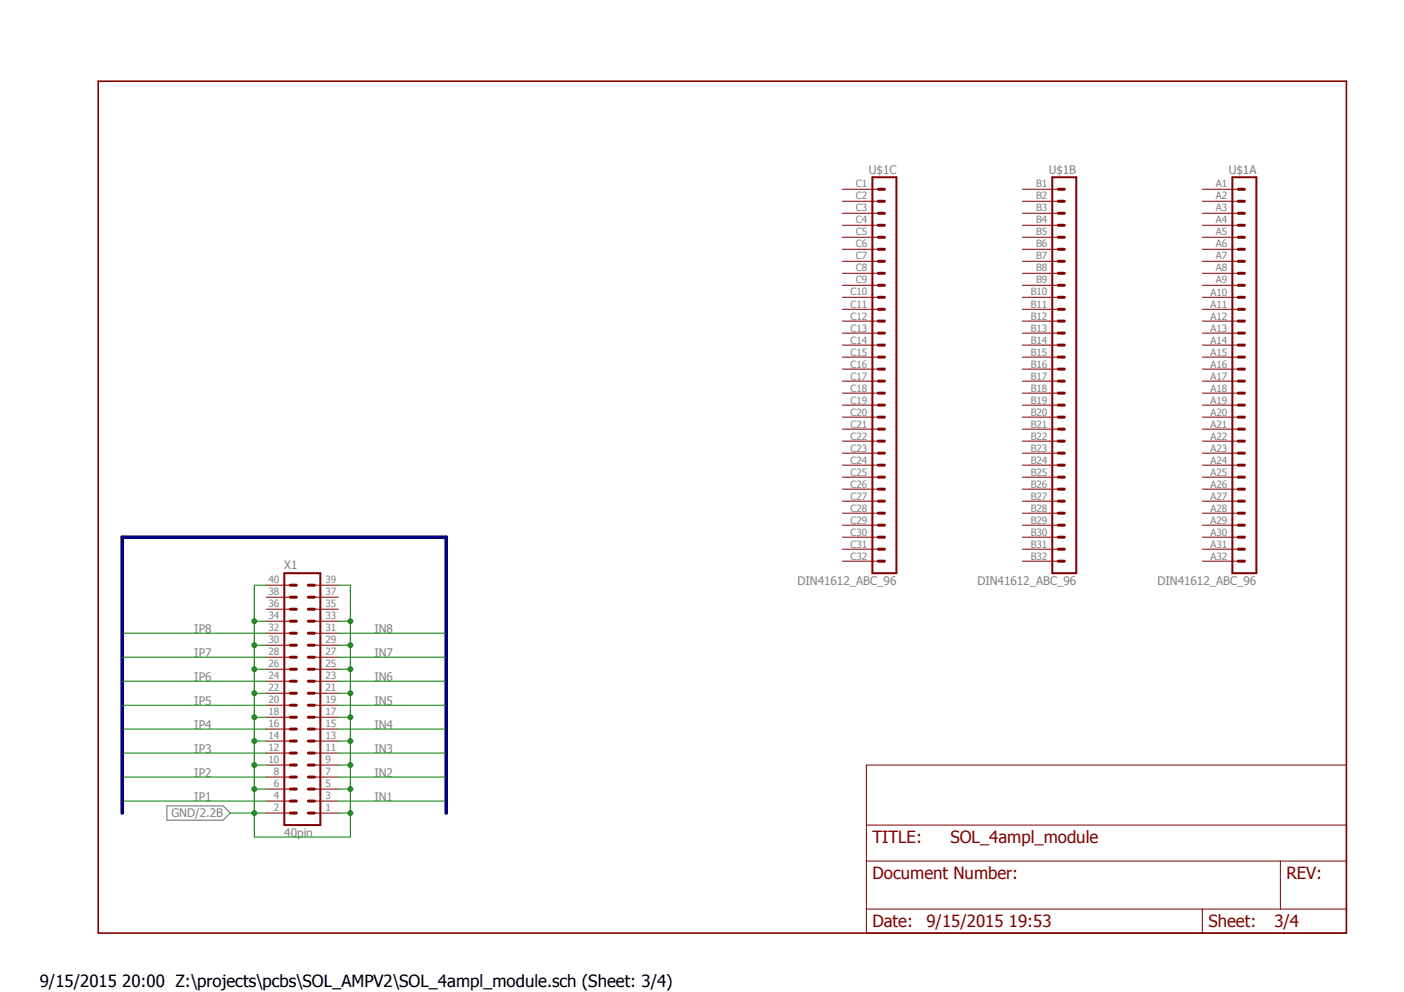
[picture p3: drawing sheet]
<svg xmlns="http://www.w3.org/2000/svg" width="297mm" height="210mm" viewBox="0 0 297 210" stroke-linecap="round" stroke-linejoin="round" font-family="sans-serif">
<path d="M20.3 16.8l264.9 181.2M285.2 16.8l-264.9 181.2" fill="none" stroke="#fff" stroke-width=".21"/>
<path d="M35.3 170.5h11.9l1.5 1.5-1.5 1.6h-11.9z" fill="none" stroke="#808080" stroke-width=".25"/>
<path d="M184.6 37.5h5v83.8h-5zM222.6 37.5h5.1v83.8h-5.1zM260.7 37.5h5.1v83.8h-5.1zM60.2 121.3h7.6v53.3h-7.6z" fill="none" stroke="#800000" stroke-width=".42"/>
<g fill="none" stroke="#800000" stroke-width=".63">
<path d="M185.8 57.8h1.3M185.8 55.3h1.3M185.8 52.7h1.3M185.8 50.2h1.3M185.8 47.7h1.3M185.8 45.1h1.3M185.8 42.6h1.3M185.8 40h1.3M223.9 57.8h1.3M223.9 55.3h1.3M223.9 52.7h1.3M223.9 50.2h1.3"/>
<path d="M223.9 47.7h1.3M223.9 45.1h1.3M223.9 42.6h1.3M223.9 40h1.3M262 57.8h1.3M262 55.3h1.3M262 52.7h1.3M262 50.2h1.3M262 47.7h1.3M262 45.1h1.3M262 42.6h1.3M262 40h1.3"/>
<path d="M185.8 78.1h1.3M185.8 75.6h1.3M185.8 73h1.3M185.8 70.5h1.3M185.8 67.9h1.3M185.8 65.4h1.3M185.8 62.9h1.3M185.8 60.4h1.3M223.9 78.1h1.3M223.9 75.6h1.3M223.9 73h1.3M223.9 70.5h1.3"/>
<path d="M223.9 67.9h1.3M223.9 65.4h1.3M223.9 62.9h1.3M223.9 60.4h1.3M262 78.1h1.3M262 75.6h1.3M262 73h1.3M262 70.5h1.3M262 67.9h1.3M262 65.4h1.3M262 62.9h1.3M262 60.4h1.3"/>
<path d="M185.8 98.4h1.3M185.8 95.9h1.3M185.8 93.3h1.3M185.8 90.8h1.3M185.8 88.3h1.3M185.8 85.7h1.3M185.8 83.2h1.3M185.8 80.6h1.3M223.9 98.4h1.3M223.9 95.9h1.3M223.9 93.3h1.3M223.9 90.8h1.3"/>
<path d="M223.9 88.3h1.3M223.9 85.7h1.3M223.9 83.2h1.3M223.9 80.6h1.3M262 98.4h1.3M262 95.9h1.3M262 93.3h1.3M262 90.8h1.3M262 88.3h1.3M262 85.7h1.3M262 83.2h1.3M262 80.6h1.3"/>
<path d="M185.8 118.7h1.3M185.8 116.2h1.3M185.8 113.7h1.3M185.8 111.1h1.3M185.8 108.6h1.3M185.8 106h1.3M185.8 103.5h1.3M185.8 101h1.3M223.9 118.7h1.3M223.9 116.2h1.3M223.9 113.7h1.3M223.9 111.1h1.3"/>
<path d="M223.9 108.6h1.3M223.9 106h1.3M223.9 103.5h1.3M223.9 101h1.3M262 118.7h1.3M262 116.2h1.3M262 113.7h1.3M262 111.1h1.3M262 108.6h1.3M262 106h1.3M262 103.5h1.3M262 101h1.3"/>
<path d="M61.4 139.1h1.3M61.4 136.5h1.3M61.4 134h1.3M61.4 131.4h1.3M61.4 128.9h1.3M61.4 126.4h1.3M61.4 123.8h1.3M65.2 139.1h1.3M65.2 136.5h1.3M65.2 134h1.3M65.2 131.4h1.3M65.2 128.9h1.3"/>
<path d="M65.2 126.4h1.3M65.2 123.8h1.3M61.4 159.3h1.3M61.4 156.8h1.3M61.4 154.3h1.3M61.4 151.8h1.3M61.4 149.2h1.3M61.4 146.7h1.3M61.4 144.1h1.3M61.4 141.6h1.3M65.2 159.3h1.3M65.2 156.8h1.3"/>
<path d="M65.2 154.3h1.3M65.2 151.8h1.3M65.2 149.2h1.3M65.2 146.7h1.3M65.2 144.1h1.3M65.2 141.6h1.3M61.4 161.9h1.3M61.4 164.4h1.3M61.4 167h1.3M61.4 169.5h1.3M61.4 172h1.3M65.2 161.9h1.3"/>
<path d="M65.2 164.4h1.3M65.2 167h1.3M65.2 169.5h1.3M65.2 172h1.3"/>
</g>
<g fill="none" stroke="#800000" stroke-width=".21">
<path d="M178.2 40h7.6M178.2 42.6h7.6M178.2 45.1h7.6M178.2 47.7h7.6M178.2 50.2h7.6M178.2 52.7h7.6M178.2 55.3h7.6M178.2 57.8h7.6M216.3 40h7.6M216.3 42.6h7.6M216.3 45.1h7.6M216.3 47.7h7.6"/>
<path d="M216.3 50.2h7.6M216.3 52.7h7.6M216.3 55.3h7.6M216.3 57.8h7.6M254.4 40h7.6M254.4 42.6h7.6M254.4 45.1h7.6M254.4 47.7h7.6M254.4 50.2h7.6M254.4 52.7h7.6M254.4 55.3h7.6M254.4 57.8h7.6"/>
<path d="M178.2 60.4h7.6M178.2 62.9h7.6M178.2 65.4h7.6M178.2 67.9h7.6M178.2 70.5h7.6M178.2 73h7.6M178.2 75.6h7.6M178.2 78.1h7.6M216.3 60.4h7.6M216.3 62.9h7.6M216.3 65.4h7.6M216.3 67.9h7.6"/>
<path d="M216.3 70.5h7.6M216.3 73h7.6M216.3 75.6h7.6M216.3 78.1h7.6M254.4 60.4h7.6M254.4 62.9h7.6M254.4 65.4h7.6M254.4 67.9h7.6M254.4 70.5h7.6M254.4 73h7.6M254.4 75.6h7.6M254.4 78.1h7.6"/>
<path d="M178.2 80.6h7.6M178.2 83.2h7.6M178.2 85.7h7.6M178.2 88.3h7.6M178.2 90.8h7.6M178.2 93.3h7.6M178.2 95.9h7.6M178.2 98.4h7.6M216.3 80.6h7.6M216.3 83.2h7.6M216.3 85.7h7.6M216.3 88.3h7.6"/>
<path d="M216.3 90.8h7.6M216.3 93.3h7.6M216.3 95.9h7.6M216.3 98.4h7.6M254.4 80.6h7.6M254.4 83.2h7.6M254.4 85.7h7.6M254.4 88.3h7.6M254.4 90.8h7.6M254.4 93.3h7.6M254.4 95.9h7.6M254.4 98.4h7.6"/>
<path d="M178.2 101h7.6M178.2 103.5h7.6M178.2 106h7.6M178.2 108.6h7.6M178.2 111.1h7.6M178.2 113.7h7.6M178.2 116.2h7.6M178.2 118.7h7.6M216.3 101h7.6M216.3 103.5h7.6M216.3 106h7.6M216.3 108.6h7.6"/>
<path d="M216.3 111.1h7.6M216.3 113.7h7.6M216.3 116.2h7.6M216.3 118.7h7.6M254.4 101h7.6M254.4 103.5h7.6M254.4 106h7.6M254.4 108.6h7.6M254.4 111.1h7.6M254.4 113.7h7.6M254.4 116.2h7.6M254.4 118.7h7.6"/>
<path d="M56.3 139.1h5.1M56.3 136.5h5.1M56.3 134h5.1M56.3 131.4h5.1M56.3 128.9h5.1M56.3 126.4h5.1M56.3 123.8h5.1M66.5 139.1h5.1M66.5 136.5h5.1M66.5 134h5.1M66.5 131.4h5.1M66.5 128.9h5.1"/>
<path d="M66.5 126.4h5.1M66.5 123.8h5.1M56.3 159.3h5.1M56.3 156.8h5.1M56.3 154.3h5.1M56.3 151.8h5.1M56.3 149.2h5.1M56.3 146.7h5.1M56.3 144.1h5.1M56.3 141.6h5.1M66.5 159.3h5.1M66.5 156.8h5.1"/>
<path d="M66.5 154.3h5.1M66.5 151.8h5.1M66.5 149.2h5.1M66.5 146.7h5.1M66.5 144.1h5.1M66.5 141.6h5.1M56.3 172h5.1M56.3 169.5h5.1M56.3 167h5.1M56.3 164.4h5.1M56.3 161.9h5.1M66.5 172h5.1"/>
<path d="M66.5 169.5h5.1M66.5 167h5.1M66.5 164.4h5.1M66.5 161.9h5.1M183.3 161.9h101.6v35.5h-101.6zM183.3 174.6h101.6M183.3 182.2h101.6M183.3 192.4h101.6M254.4 192.4v5M270.9 182.2v10.2"/>
</g>
<path d="M20.8 17.2h264.1v180.2h-264.1z" fill="none" stroke="#800000" stroke-width=".34"/>
<path d="M25.9 172v-58.3h68.5v58.3" fill="none" stroke="#000080" stroke-width=".76"/>
<path d="M53.8 172h2.5" fill="none" stroke="#008000" stroke-width=".21"/>
<circle cx="53.8" cy="172" r=".51" fill="#008000"/>
<g fill="none" stroke="#008000" stroke-width=".21">
<path d="M56.3 123.8h-2.5v53.3h20.3v-53.3h-2.5M48.7 172h5.1M53.8 167h2.5"/>
<circle cx="53.8" cy="172" r=".51"/>
</g>
<circle cx="53.8" cy="167" r=".51" fill="#008000"/>
<g fill="none" stroke="#008000" stroke-width=".21">
<path d="M53.8 161.9h2.5"/>
<circle cx="53.8" cy="167" r=".51"/>
</g>
<circle cx="53.8" cy="161.9" r=".51" fill="#008000"/>
<g fill="none" stroke="#008000" stroke-width=".21">
<path d="M53.8 156.8h2.5"/>
<circle cx="53.8" cy="161.9" r=".51"/>
</g>
<circle cx="53.8" cy="156.8" r=".51" fill="#008000"/>
<g fill="none" stroke="#008000" stroke-width=".21">
<path d="M53.8 151.8h2.5"/>
<circle cx="53.8" cy="156.8" r=".51"/>
</g>
<circle cx="53.8" cy="151.8" r=".51" fill="#008000"/>
<g fill="none" stroke="#008000" stroke-width=".21">
<path d="M53.8 146.7h2.5"/>
<circle cx="53.8" cy="151.8" r=".51"/>
</g>
<circle cx="53.8" cy="146.7" r=".51" fill="#008000"/>
<g fill="none" stroke="#008000" stroke-width=".21">
<path d="M53.8 141.6h2.5"/>
<circle cx="53.8" cy="146.7" r=".51"/>
</g>
<circle cx="53.8" cy="141.6" r=".51" fill="#008000"/>
<g fill="none" stroke="#008000" stroke-width=".21">
<path d="M53.8 136.5h2.5"/>
<circle cx="53.8" cy="141.6" r=".51"/>
</g>
<circle cx="53.8" cy="136.5" r=".51" fill="#008000"/>
<g fill="none" stroke="#008000" stroke-width=".21">
<path d="M53.8 131.4h2.5"/>
<circle cx="53.8" cy="136.5" r=".51"/>
</g>
<circle cx="53.8" cy="131.4" r=".51" fill="#008000"/>
<g fill="none" stroke="#008000" stroke-width=".21">
<path d="M71.6 131.4h2.5"/>
<circle cx="53.8" cy="131.4" r=".51"/>
</g>
<circle cx="74.1" cy="131.4" r=".51" fill="#008000"/>
<g fill="none" stroke="#008000" stroke-width=".21">
<path d="M71.6 136.5h2.5"/>
<circle cx="74.1" cy="131.4" r=".51"/>
</g>
<circle cx="74.1" cy="136.5" r=".51" fill="#008000"/>
<g fill="none" stroke="#008000" stroke-width=".21">
<path d="M71.6 141.6h2.5"/>
<circle cx="74.1" cy="136.5" r=".51"/>
</g>
<circle cx="74.1" cy="141.6" r=".51" fill="#008000"/>
<g fill="none" stroke="#008000" stroke-width=".21">
<path d="M71.6 146.7h2.5"/>
<circle cx="74.1" cy="141.6" r=".51"/>
</g>
<circle cx="74.1" cy="146.7" r=".51" fill="#008000"/>
<g fill="none" stroke="#008000" stroke-width=".21">
<path d="M71.6 151.8h2.5"/>
<circle cx="74.1" cy="146.7" r=".51"/>
</g>
<circle cx="74.1" cy="151.8" r=".51" fill="#008000"/>
<g fill="none" stroke="#008000" stroke-width=".21">
<path d="M71.6 156.8h2.5"/>
<circle cx="74.1" cy="151.8" r=".51"/>
</g>
<circle cx="74.1" cy="156.8" r=".51" fill="#008000"/>
<g fill="none" stroke="#008000" stroke-width=".21">
<path d="M71.6 161.9h2.5"/>
<circle cx="74.1" cy="156.8" r=".51"/>
</g>
<circle cx="74.1" cy="161.9" r=".51" fill="#008000"/>
<g fill="none" stroke="#008000" stroke-width=".21">
<path d="M71.6 167h2.5"/>
<circle cx="74.1" cy="161.9" r=".51"/>
</g>
<circle cx="74.1" cy="167" r=".51" fill="#008000"/>
<g fill="none" stroke="#008000" stroke-width=".21">
<path d="M71.6 172h2.5"/>
<circle cx="74.1" cy="167" r=".51"/>
</g>
<circle cx="74.1" cy="172" r=".51" fill="#008000"/>
<g fill="none" stroke="#008000" stroke-width=".21">
<path d="M25.9 134h30.4M25.9 139.1h30.4M71.6 134h22.8M71.6 139.1h22.8M25.9 144.1h30.4M25.9 149.2h30.4M25.9 154.3h30.4M25.9 159.3h30.4M71.6 144.1h22.8M71.6 149.2h22.8M71.6 154.3h22.8M71.6 159.3h22.8"/>
<path d="M25.9 164.4h30.4M25.9 169.5h30.4M71.6 164.4h22.8M71.6 169.5h22.8"/>
<circle cx="74.1" cy="172" r=".51"/>
</g>
<g font-size="3.6" fill="#800000">
<text x="184.6" y="178.4">TITLE:</text>
<text x="201.1" y="178.4">SOL_4ampl_module</text>
<text x="184.6" y="186">Document Number:</text>
<text x="272.2" y="186">REV:</text>
<text x="184.6" y="196.2">Date:</text>
<text x="196" y="196.2">9/15/2015 19:53</text>
<text x="255.6" y="196.2">Sheet:</text>
<text x="269.6" y="196.2">3/4</text>
</g>
<text font-size="3.6" x="8.4" y="208.9">9/15/2015 20:00 Z:\projects\pcbs\SOL_AMPV2\SOL_4ampl_module.sch (Sheet: 3/4)</text>
<g font-size="2.5" fill="#808080">
<text x="183.8" y="36.7">U$1C</text>
<text x="221.9" y="36.7">U$1B</text>
<text x="260" y="36.7">U$1A</text>
<text x="60.2" y="120.4">X1</text>
<text x="168.7" y="123.8">DIN41612_ABC_96</text>
<text x="206.8" y="123.8">DIN41612_ABC_96</text>
<text x="244.9" y="123.8">DIN41612_ABC_96</text>
<text x="41.1" y="134">IP8</text>
<text x="79.2" y="134">IN8</text>
<text x="41.1" y="139.1">IP7</text>
<text x="79.2" y="139.1">IN7</text>
<text x="41.1" y="144.1">IP6</text>
<text x="41.1" y="149.2">IP5</text>
<text x="79.2" y="149.2">IN5</text>
<text x="79.2" y="144.1">IN6</text>
<text x="41.1" y="154.3">IP4</text>
<text x="79.2" y="154.3">IN4</text>
<text x="41.1" y="159.3">IP3</text>
<text x="79.2" y="159.3">IN3</text>
<text x="41.1" y="164.4">IP2</text>
<text x="79.2" y="164.4">IN2</text>
<text x="36.3" y="172.9">GND/2.2B</text>
<text x="41.1" y="169.5">IP1</text>
<text x="79.2" y="169.5">IN1</text>
<text x="60.2" y="177.1">40pin</text>
</g>
<g font-size="2.1" fill="#808080">
<text x="181.1" y="39.7">C1</text>
<text x="219.2" y="39.7">B1</text>
<text x="257.3" y="39.7">A1</text>
<text x="181.1" y="42.2">C2</text>
<text x="181.1" y="44.7">C3</text>
<text x="181.1" y="47.3">C4</text>
<text x="219.2" y="42.2">B2</text>
<text x="219.2" y="44.7">B3</text>
<text x="219.2" y="47.3">B4</text>
<text x="257.3" y="42.2">A2</text>
<text x="257.3" y="44.7">A3</text>
<text x="257.3" y="47.3">A4</text>
<text x="181.1" y="49.8">C5</text>
<text x="181.1" y="52.4">C6</text>
<text x="219.2" y="49.8">B5</text>
<text x="219.2" y="52.4">B6</text>
<text x="257.3" y="49.8">A5</text>
<text x="257.3" y="52.4">A6</text>
<text x="181.1" y="54.9">C7</text>
<text x="181.1" y="57.4">C8</text>
<text x="181.1" y="60">C9</text>
<text x="219.2" y="54.9">B7</text>
<text x="219.2" y="57.4">B8</text>
<text x="219.2" y="60">B9</text>
<text x="257.3" y="54.9">A7</text>
<text x="257.3" y="57.4">A8</text>
<text x="257.3" y="60">A9</text>
<text x="180" y="62.5">C10</text>
<text x="180" y="65.1">C11</text>
<text x="218.1" y="62.5">B10</text>
<text x="218.1" y="65.1">B11</text>
<text x="256.1" y="62.5">A10</text>
<text x="256.1" y="65.1">A11</text>
<text x="180" y="67.6">C12</text>
<text x="180" y="70.1">C13</text>
<text x="218.1" y="67.6">B12</text>
<text x="218.1" y="70.1">B13</text>
<text x="256.1" y="67.6">A12</text>
<text x="256.1" y="70.1">A13</text>
<text x="180" y="72.7">C14</text>
<text x="180" y="75.2">C15</text>
<text x="180" y="77.8">C16</text>
<text x="218.1" y="72.7">B14</text>
<text x="218.1" y="75.2">B15</text>
<text x="218.1" y="77.8">B16</text>
<text x="256.1" y="72.7">A14</text>
<text x="256.1" y="75.2">A15</text>
<text x="256.1" y="77.8">A16</text>
<text x="180" y="80.3">C17</text>
<text x="180" y="82.8">C18</text>
<text x="218.1" y="80.3">B17</text>
<text x="218.1" y="82.8">B18</text>
<text x="256.1" y="80.3">A17</text>
<text x="256.1" y="82.8">A18</text>
<text x="180" y="85.4">C19</text>
<text x="180" y="87.9">C20</text>
<text x="218.1" y="85.4">B19</text>
<text x="218.1" y="87.9">B20</text>
<text x="256.1" y="85.4">A19</text>
<text x="256.1" y="87.9">A20</text>
<text x="180" y="90.5">C21</text>
<text x="180" y="93">C22</text>
<text x="180" y="95.5">C23</text>
<text x="218.1" y="90.5">B21</text>
<text x="218.1" y="93">B22</text>
<text x="218.1" y="95.5">B23</text>
<text x="256.1" y="90.5">A21</text>
<text x="256.1" y="93">A22</text>
<text x="256.1" y="95.5">A23</text>
<text x="180" y="98.1">C24</text>
<text x="180" y="100.6">C25</text>
<text x="218.1" y="98.1">B24</text>
<text x="218.1" y="100.6">B25</text>
<text x="256.1" y="98.1">A24</text>
<text x="256.1" y="100.6">A25</text>
<text x="180" y="103.2">C26</text>
<text x="180" y="105.7">C27</text>
<text x="218.1" y="103.2">B26</text>
<text x="218.1" y="105.7">B27</text>
<text x="256.1" y="103.2">A26</text>
<text x="256.1" y="105.7">A27</text>
<text x="180" y="108.2">C28</text>
<text x="180" y="110.8">C29</text>
<text x="180" y="113.3">C30</text>
<text x="218.1" y="108.2">B28</text>
<text x="218.1" y="110.8">B29</text>
<text x="218.1" y="113.3">B30</text>
<text x="256.1" y="108.2">A28</text>
<text x="256.1" y="110.8">A29</text>
<text x="256.1" y="113.3">A30</text>
<text x="180" y="115.9">C31</text>
<text x="180" y="118.4">C32</text>
<text x="218.1" y="115.9">B31</text>
<text x="218.1" y="118.4">B32</text>
<text x="256.1" y="115.9">A31</text>
<text x="256.1" y="118.4">A32</text>
<text x="56.8" y="126">38</text>
<text x="56.8" y="123.4">40</text>
<text x="68.8" y="126">37</text>
<text x="68.8" y="123.4">39</text>
<text x="56.8" y="131.1">34</text>
<text x="56.8" y="128.5">36</text>
<text x="68.8" y="131.1">33</text>
<text x="68.8" y="128.5">35</text>
<text x="56.8" y="136.1">30</text>
<text x="56.8" y="133.6">32</text>
<text x="68.8" y="136.1">29</text>
<text x="68.8" y="133.6">31</text>
<text x="56.8" y="143.8">24</text>
<text x="56.8" y="141.2">26</text>
<text x="56.8" y="138.7">28</text>
<text x="68.8" y="143.8">23</text>
<text x="68.8" y="141.2">25</text>
<text x="68.8" y="138.7">27</text>
<text x="56.8" y="148.8">20</text>
<text x="56.8" y="146.3">22</text>
<text x="68.8" y="148.8">19</text>
<text x="68.8" y="146.3">21</text>
<text x="56.8" y="153.9">16</text>
<text x="56.8" y="151.4">18</text>
<text x="68.8" y="153.9">15</text>
<text x="68.8" y="151.4">17</text>
<text x="56.8" y="161.5">10</text>
<text x="56.8" y="159">12</text>
<text x="56.8" y="156.5">14</text>
<text x="68.8" y="161.5">9</text>
<text x="68.8" y="159">11</text>
<text x="68.8" y="156.5">13</text>
<text x="58" y="166.6">6</text>
<text x="58" y="164.1">8</text>
<text x="68.8" y="166.6">5</text>
<text x="68.8" y="164.1">7</text>
<text x="58" y="171.7">2</text>
<text x="58" y="169.2">4</text>
<text x="68.8" y="171.7">1</text>
<text x="68.8" y="169.2">3</text>
</g>
</svg>
